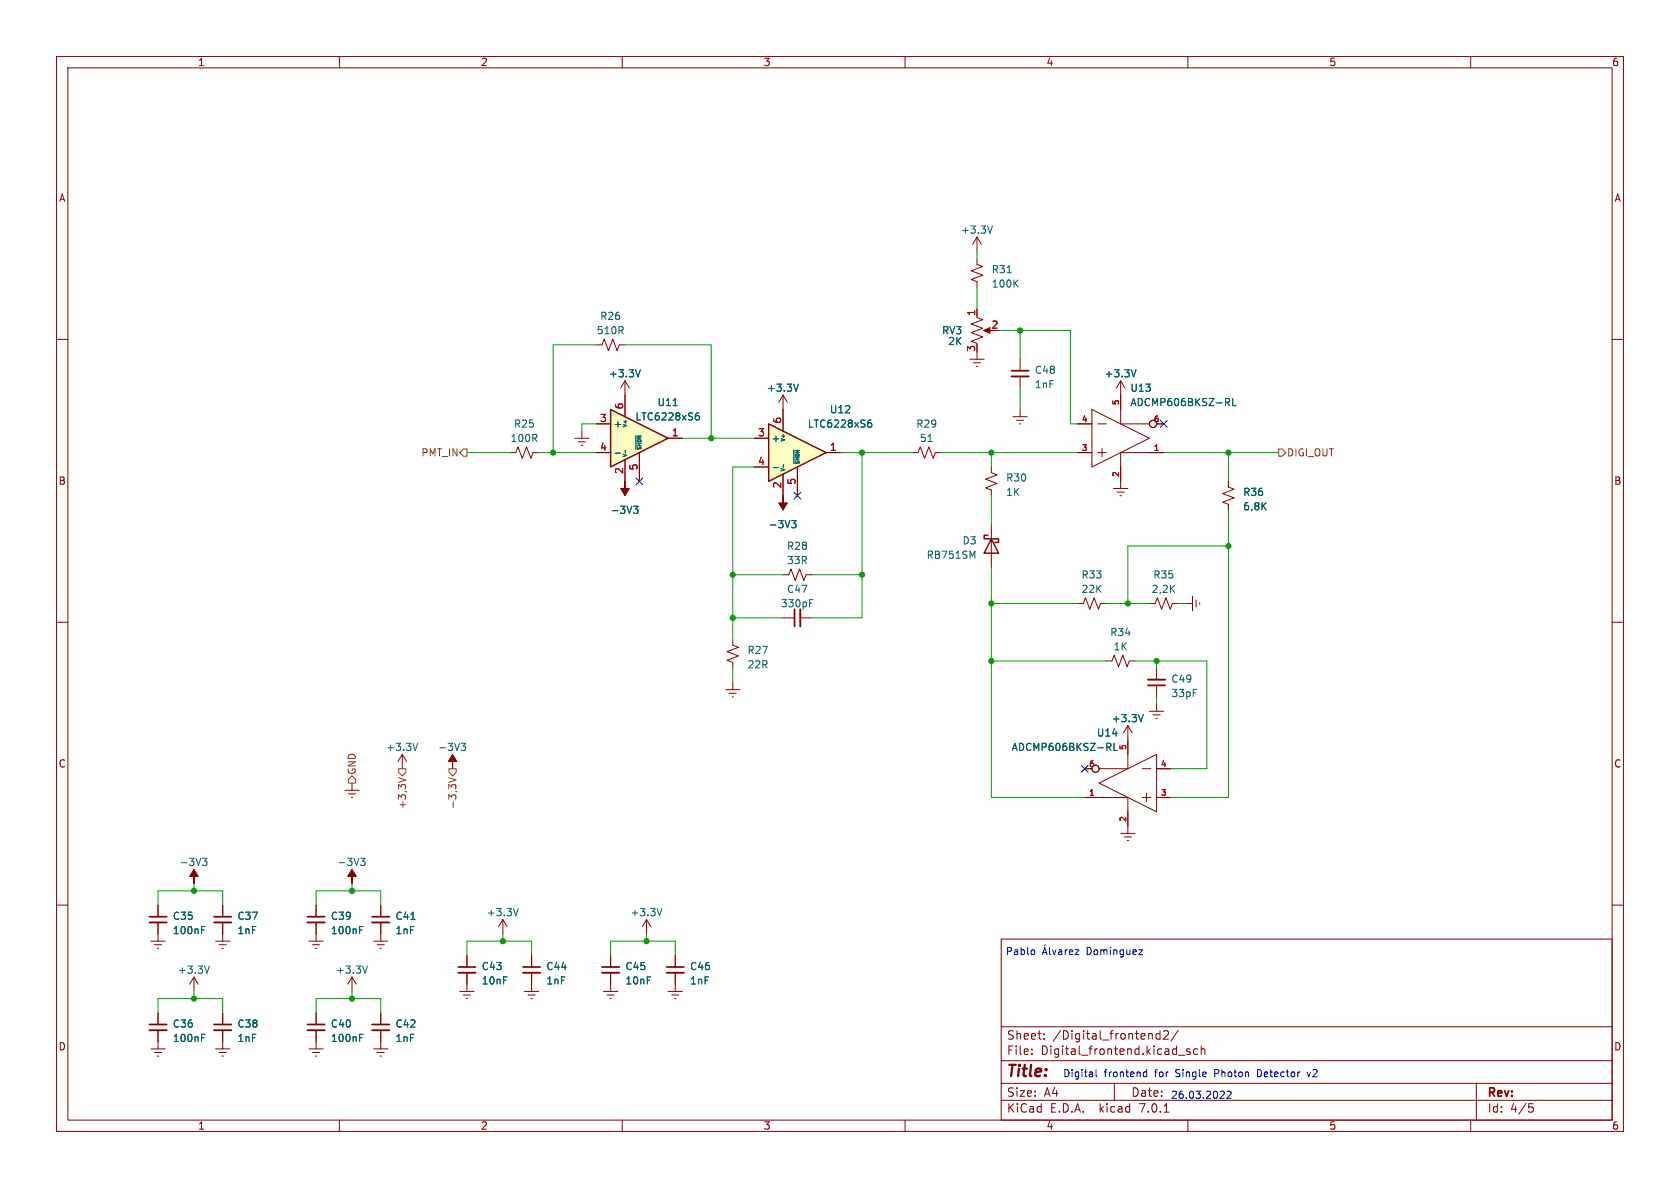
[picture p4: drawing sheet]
<svg xmlns="http://www.w3.org/2000/svg" width="297mm" height="210mm" viewBox="0 0 297 210" stroke-linecap="round" stroke-linejoin="round" font-family="sans-serif">
<g fill="none" stroke="#840000" stroke-width=".18">
<path d="M10 10h277v190h-277zM12 12h273v186h-273zM60 10v2M110 10v2M160 10v2M210 10v2M260 10v2M10 60h2M285 60h2M217.2 85.1v1l1 .4-2 .7 2 .8-2 .8 1 .4v1M10 110h2M204.5 118.1v2"/>
<path d="M285 110h2M128.3 121.9h2.5M128.9 122.6h1.3M129.4 123.2h.3M129.5 120.7v1.2M204.5 121.2v2M10 160h2M198.1 147.3h2.6M198.8 148h1.2M199.3 148.6h.2M199.4 146.1v1.2M285 160h2"/>
<path d="M177 166h108v32h-108zM60 198v2M110 198v2M160 198v2M177 194.5h108M177 191.5h108M177 187.5h108M177 181.5h108M182.4 186.3v.1M182.4 185.5v.1M184.6 183.6v.1M184.6 182.8v.1"/>
<path d="M197 191.5v3M205.1 182.2v1.5M205.1 182.8l-.5-.1-.2 .3v.4l.1 .2h.6M205.7 182.3l.6-.1 .2 .1 .1 .3-1 1.1h1M205.8 196.6h.8M208.3 182.1l-1.3 2M208.4 186.5h1.1M210 198v2M210.4 185.5l-.4-.1-.2 .2 .1 .2 .5 .2v.3h-.6M211.7 185.5l-.4-.1-.3 .3v.4l.1 .2h.6M212.4 185.5l.2-.1 .3 .1 .1 .9M212.4 184.9v1.5"/>
<path d="M260 198v2M261 191.5v6.5M270.3 195.1h.7M270.4 195.7h.4l.3 .3-.2 .5-.5 .1"/>
</g>
<path d="M202.9 120.1h3.1" fill="none" stroke="#840000" stroke-width=".33"/>
<path d="M202.9 121.2h3.1" fill="none" stroke="#840000" stroke-width=".3"/>
<path d="M34.3 153.7l.8 1.2h-.8v1.3v-1.3h-.8z" fill="#840000" stroke="#840000" stroke-width=".18"/>
<path d="M35.8 151.7h.8l-.4 .5 .3 .1v.6l-.2 .1-.4-.1" fill="none" stroke="#006464" stroke-width=".18"/>
<path d="M135.9 74.9l10.1 5.1-10.1 5.1z" fill="#ffffc2"/>
<path d="M135.9 74.9l10.1 5.1-10.1 5.1zM174.6 94.6h-.6v.7h2.5v.6h-.6M175.3 95.3l1.2 2.5h-2.5z" fill="none" stroke="#840000" stroke-width=".25"/>
<g fill="none" stroke="#840000" stroke-width=".18">
<path d="M101.6 77.5h2.5M102.2 78.1h1.3M102.7 78.7h.3M102.9 76.2v1.3M105.4 61h1l.4-1.1 .8 2.1 .7-2.1 .8 2.1 .4-1h1M110.5 67.3l-.8 1.3M110.5 67.3v2.6M110.5 67.3l.8 1.3M133.3 77.5h2.6M138.4 69.9v6.3M138.4 69.9l-.7 1.2M138.4 69.9l.8 1.2"/>
<path d="M179.1 73.7h2.5M179.7 74.3h1.3M180.2 74.9h.3M180.3 63.5v2M180.3 66.5v2.1M180.3 72.4v1.3M190.5 74.9h2.5M193 72.4l10.2 5.1-10.2 5.1zM194.1 74.9h1.5M194.8 79.2v1.6M198.1 67.3v7.6h5.1M198.1 67.3l-.7 1.3"/>
<path d="M198.1 67.3l.8 1.3M204.5 74.9h1.2M133.3 82.6h2.6M138.4 83.8v3.8M141 82.6v5M146 80h2.6M161.3 80h1l.4-1 .7 2 .8-2 .8 2 .4-1h1M175.3 92.7v7.6M190.5 80h2.5M194.1 80h1.5M196.8 86.4h2.6M197.5 87h1.3"/>
<path d="M198 87.6h.2M205.7 80h-7.6v6.4M129.5 113v1l1.1 .4-2.1 .8 2.1 .8-2.1 .7 1 .4v1M190.5 106.7h1l.4-1 .8 2 .7-2 .8 2 .4-1h1M195.6 116.8h1l.4-1 .7 2.1 .8-2.1 .8 2.1 .3-1.1h1.1M203.2 106.7h1l.4-1 .8 2 .7-2 .8 2 .4-1h1M209.5 106.7h1.3M210.8 105.4v2.6M211.5 106v1.3M212.1 106.6v.2M191.8 135.9h1.2M194.3 138.4l10.2-5v10.1z"/>
<path d="M199.4 128.3v7.6h-5.1M199.4 128.3l.8 1.2M199.4 128.3l-.8 1.2M201.9 135.9h1.6M203.2 125.7h2.5M203.8 126.4h1.3M204.3 127h.3M204.5 124.5v1.2M204.5 135.9h2.5M191.8 141h7.6v5.1M201.9 141h1.6M202.7 140.2v1.5"/>
<path d="M204.5 141h2.5M54.6 166.4h2.5M55.2 167h1.3M55.8 167.6h.2M55.9 160v2.1M55.9 163.1v3.3"/>
<circle cx="203.8" cy="74.9" r=".63"/>
<circle cx="193.7" cy="135.9" r=".63"/>
</g>
<g fill="none" stroke="#006464" stroke-width=".18">
<path d="M113.2 65.4l-.4 1.2M140.3 79.5v2.5M140.6 79.6h.7l-.7 .4h.7M141.2 67.9l-.5 1.3M153.5 74.8l.4-.1 .2 .3-.1 .5h-.5M154 74.2l-.4 .2M164.1 78.1h.7M200.8 65.4l-.4 1.2M217 71.1l.4 .6M217.1 70.4l.3 .3-.1 .3-.2 .1M217.9 70.4v1.3h.6M112 89.5h.8l-.4 .5 .3 .1v.5l-.2 .2-.4-.1"/>
<path d="M136.7 82.7h1M138.5 82.1v.5M140.6 81.3h.7M140.6 80.9h.7M140.7 81.6l-.1 .2 .2 .1M140.9 80.3l-.2 .1-.1 .2h.7M171.9 98.3l.4-.9v1.3M196 132.1l.4 .6M196.2 131.4l.2 .2-.1 .3-.1 .2M196.9 131.4v1.3h.6M202.1 126.3l-.4 1.3M63.7 151.7h.8l-.4 .5 .4 .1v.6l-.2 .1-.5-.1"/>
<path d="M63.6 163.8h.6"/>
</g>
<path d="M178.8 66.5h3.1M54.4 163.1h3" fill="none" stroke="#840000" stroke-width=".33"/>
<path d="M178.8 65.5h3.1M54.4 162.1h3" fill="none" stroke="#840000" stroke-width=".3"/>
<g fill="#840000" stroke="#840000" stroke-width=".18">
<path d="M62.2 153.7l.8 1.2h-.8v1.3v-1.3h-.7z"/>
<path d="M110.5 85.1v1.3h.8l-.8 1.2-.8-1.2h.8z"/>
</g>
<path d="M107.9 72.4l10.2 5.1-10.2 5.1z" fill="#ffffc2"/>
<path d="M107.9 72.4l10.2 5.1-10.2 5.1z" fill="none" stroke="#840000" stroke-width=".25"/>
<g fill="none" stroke="#840000" stroke-width=".18">
<path d="M172.7 56.1l1 .4-2 .8 2 .7-2 .8 2 .8-2 .7 1 .4v.3M172.7 45.7v1l1 .4-2 .8 2 .7-2 .8 1 .4v1M172.7 41.9v2.6M172.7 54.6v1.3M172.7 41.9l-.7 1.3M172.7 41.9l.8 1.3M174.2 58.4h1.1M105.4 74.9h2.5M110.5 69.9v3.8M118.1 77.5h2.5M133.3 77.5h2.6M138.4 72.4v3.8"/>
<path d="M171.4 63.5h2.6M172.1 64.1h1.3M172.6 64.8h.2M172.7 62.2v1.3M190.5 74.9h2.5M198.1 69.9v2.5M204.5 74.9h1.2M90.2 80h1l.4-1 .7 2 .8-2 .8 2 .3-1h1M105.4 80h2.5M110.5 81.3v3.8M113 80v5.1M133.3 82.6h2.6"/>
<path d="M138.4 83.8v3.8M141 82.6v5M146 80h2.6M175.3 82.6v1l1 .3-2.1 .8 2.1 .8-2.1 .7 1.1 .4v1M190.5 80h2.5M198.1 82.6v2.5M203.2 80h2.5M217.2 85.1v1M217.2 89.2v1M138.4 101.6h1l.4-1 .8 2 .8-2 .7 2 .4-1h1M138.4 109.2h2.1M141.5 109.2h2"/>
<path d="M61 139.7h2.5M62.2 138.4v1.3M71.1 133.4l-.7 1.2M71.1 133.4v2.5M71.1 133.4l.8 1.2M191.8 135.9h1.2M199.4 130.8v2.6M204.5 135.9h2.5M61.6 140.3h1.3M62.1 141h.3M191.8 141h2.5M199.4 143.5v2.6"/>
<path d="M204.5 141h2.5M26.7 166.4h2.5M27.3 167h1.3M27.8 167.6h.3M27.9 160v2.1M27.9 163.1v3.3M27.9 179.1v2M34.3 172.7l-.8 1.3M34.3 172.7v2.6M34.3 172.7l.8 1.3M38.1 166.4h2.5M38.7 167h1.3"/>
<path d="M39.2 167.6h.3M39.4 160v2.1M39.4 163.1v3.3M39.4 179.1v2M55.9 160v2.1M55.9 163.1v2M55.9 179.1v2M62.2 172.7v2.6M62.2 172.7l-.7 1.3M62.2 172.7l.8 1.3M66 166.4h2.6M66.7 167h1.2"/>
<path d="M67.2 167.6h.2M67.3 160v2.1M67.3 163.1v3.3M67.3 179.1v2M81.3 175.3h2.5M81.9 175.9h1.3M82.4 176.5h.3M82.5 168.9v2M82.5 172v3.3M88.9 162.6l-.8 1.2M88.9 162.6v2.5M88.9 162.6l.8 1.2"/>
<path d="M92.7 175.3h2.5M93.3 175.9h1.3M93.9 176.5h.2M94 168.9v2M94 172v3.3M106.7 175.3h2.5M107.3 175.9h1.3M107.8 176.5h.3M107.9 168.9v2M107.9 172v3.3M114.3 162.6l-.8 1.2M114.3 162.6v2.5"/>
<path d="M114.3 162.6l.8 1.2M118.1 175.3h2.5M118.7 175.9h1.3M119.3 176.5h.2M119.4 168.9v2M119.4 172v3.3M26.7 185.4h2.5M27.3 186.1h1.3M27.8 186.7h.3M27.9 182.1v3.3M38.1 185.4h2.5M38.7 186.1h1.3"/>
<path d="M39.2 186.7h.3M39.4 182.1v3.3M54.6 185.4h2.5M55.2 186.1h1.3M55.8 186.7h.2M55.9 182.1v3.3M66 185.4h2.6M66.7 186.1h1.2M67.2 186.7h.2M67.3 182.1v3.3"/>
<circle cx="203.8" cy="74.9" r=".63"/>
<circle cx="193.7" cy="135.9" r=".63"/>
</g>
<g fill="none" stroke="#006464" stroke-width=".18">
<path d="M175.4 40l-.4 1.2M110.5 79.6v.5M112.4 77v2.4M112.7 78.7h.6M112.7 78.4h.6M112.7 77.1h.6l-.6 .3h.6M112.7 79v.3l.2 .1M113 77.7l-.3 .1v.3h.6M113.2 65.4l-.4 1.2M119 71.7h.7M123 73.5h.4l.2 .2-.1 .5h-.5M123.5 73l-.4 .1"/>
<path d="M140.3 79.5v2.5M140.6 79.6h.7l-.7 .4h.7M141.2 67.9l-.5 1.3M153.5 74.8l.4-.1 .2 .3-.1 .5h-.5M154 74.2l-.4 .2M200.8 65.4l-.4 1.2M217 71.1l.4 .6M217.1 70.4l.3 .3-.1 .3-.2 .1M217.9 70.4v1.3h.6M108.8 80.1h.9M112 89.5h.8l-.4 .5 .3 .1v.5l-.2 .2-.4-.1M136.7 82.7h1"/>
<path d="M138.5 82.1v.5M139.9 92h.8l-.4 .5 .4 .1v.6l-.2 .1-.5-.1M140.6 81.3h.7M140.6 80.9h.7M140.7 81.6l-.1 .2 .2 .1M140.9 80.3l-.2 .1-.1 .2h.7M143.1 106h.6M73.8 131.4l-.4 1.3M81.5 131.4h.8l-.4 .5 .3 .1v.5l-.1 .2-.5-.1M196 132.1l.4 .6M196.2 131.4l.2 .2-.1 .3-.1 .2M196.9 131.4v1.3h.6"/>
<path d="M202.1 126.3l-.4 1.3M35.6 163.8h.6M37 170.8l-.4 1.2M63.6 163.8h.6M65 170.8l-.5 1.2M91.6 160.6l-.4 1.3M117 160.6l-.4 1.3M35.6 182.8h.6M63.6 182.8h.6"/>
</g>
<g fill="#840000" stroke="#840000" stroke-width=".18">
<path d="M138.4 87.6v1.3h.8l-.8 1.3-.7-1.3h.7z"/>
<path d="M173.9 58.4l1.1-.5v1z"/>
<path d="M80 133.4l.8 1.2h-.8v1.3v-1.3h-.8z"/>
</g>
<path d="M141.5 107.7v3M26.4 163.1h3.1M37.8 163.1h3.1M65.8 163.1h3M81 172h3.1M92.5 172h3M106.4 172h3.1M117.9 172h3M26.4 182.1h3.1M37.8 182.1h3.1M54.4 182.1h3M65.8 182.1h3" fill="none" stroke="#840000" stroke-width=".33"/>
<path d="M140.5 107.7v3M26.4 162.1h3.1M37.8 162.1h3.1M65.8 162.1h3M81 170.9h3.1M92.5 170.9h3M106.4 170.9h3.1M117.9 170.9h3M26.4 181.1h3.1M37.8 181.1h3.1M54.4 181.1h3M65.8 181.1h3" fill="none" stroke="#840000" stroke-width=".3"/>
<path d="M226.1 79.4h.6l.6 .6-.6 .6h-.6zM81.3 80l.6-.6h.6v1.2h-.6zM62.2 137.2l.7 .6v.6h-1.3v-.6zM70.4 137.5l1.3 .4-1.3 .4M70.5 135.9h1.3v.6l-.7 .7-.6-.7zM79.3 137.5l1.3 .4-1.3 .4M79.4 135.9h1.2v.6l-.6 .7-.6-.7z" fill="none" stroke="#725600" stroke-width=".18"/>
<g fill="none" stroke="#0000c2" stroke-width=".18">
<path d="M182.9 168v.6M184.3 168.8l.4-1.3 .4 1.3M184.4 168.4h.6M184.8 167l-.2 .2M185.5 167.5v1.1l.2 .2M186.1 167.9l.3 .9 .3-.9M187.2 168h.5v.8M187.7 168.2l-.4 .1-.2 .2 .2 .3 .4-.1M188.3 167.9v.9M188.7 167.9l-.4 .2M189 168.3l.7-.1-.1-.2-.4-.1-.2 .2 .1 .6h.5M190.1 167.9h.6l-.6 .9h.6"/>
<path d="M192.2 167.5a.64 .64 0 0 1 .7 .6 .64 .64 0 0 1-.7 .7zM193.5 168l.1-.1 .4 .1 .1 .5-.2 .2-.3 .1-.1-.2zM194.6 168l.4-.1 .2 .2M194.6 167.9v.9M195.2 168.1l.1-.2 .3 .1 .1 .8M195.2 168.1v.7M196.3 167.9v.9M196.4 167.4l-.2 .2M196.9 168l.2-.1 .3 .1 .1 .8M196.9 167.9v.9M198.6 168l-.4-.1-.2 .2 .1 .6h.5M198.6 167.9v1l-.2 .3-.3-.1"/>
<path d="M199.2 167.9l.1 .8 .3 .1 .2-.2M199.8 167.9v.9M200.3 168.3l.6-.1-.1-.2-.3-.1-.2 .2 .1 .6h.4M201.3 167.9h.7l-.7 .9h.7M193.8 189.1v1.1l.1 .1M202.2 190.2l.2 .1h.3M202.7 189.1v1.2M202.7 189.6l-.3-.1-.2 .1M215.7 194.2h.7M216.4 193v.4M216.9 193l.5-.1 .3 .3-.8 1h.8"/>
</g>
<g fill="none" stroke="#009600" stroke-width=".18">
<path d="M172.7 44.5v1.2M172.7 50.8v3.8M176.5 58.4h12.7v16.5h1.3M180.3 58.4v5.1M105.4 74.9h-2.5v1.3M105.4 61h-7.6v19M110.5 61h15.2v16.5M120.6 77.5h12.7M180.3 68.6v3.8M82.5 80h7.7M95.2 80h10.2M133.3 82.6h-3.8v30.4"/>
<path d="M148.6 80h12.7M152.4 80v29.2h-8.9M166.4 80h24.1M175.3 80v2.6M175.3 87.6v5.1M205.7 80h20.4M217.2 80v5.1M217.2 90.2v50.8h-10.2M217.2 96.5h-17.8v10.2M129.5 118.1v2.6M129.5 101.6h8.9M129.5 109.2h8.9"/>
<path d="M143.5 101.6h8.9M175.3 100.3v40.7h16.5M175.3 106.7h15.2M175.3 116.8h20.3M195.6 106.7h7.6M200.7 116.8h12.7v19.1h-6.4M204.5 116.8v1.3M208.3 106.7h1.2M204.5 123.2v1.3M34.3 156.2v1.3M62.2 156.2v1.3M27.9 179.1v-2.6h11.5v2.6"/>
<path d="M27.9 160v-2.5h11.5v2.5M34.3 175.3v1.2M55.9 179.1v-2.6h11.4v2.6M55.9 160v-2.5h11.4v2.5M62.2 175.3v1.2M82.5 168.9v-2.5h11.5v2.5M88.9 165.1v1.3M107.9 168.9v-2.5h11.5v2.5M114.3 165.1v1.3"/>
</g>
<path d="M205.1 74.3l1.2 1.2M206.3 74.3l-1.2 1.2M112.4 84.5l1.2 1.2M113.6 84.5l-1.2 1.2M140.4 87l1.2 1.2M141.6 87l-1.2 1.2M191.2 135.3l1.2 1.2M192.4 135.3l-1.2 1.2" fill="none" stroke="#000084" stroke-width=".18"/>
<g fill="#009600" stroke="#009600" stroke-width=".18">
<circle cx="217.2" cy="80" r=".46"/>
<circle cx="175.3" cy="106.7" r=".46"/>
<circle cx="175.3" cy="116.8" r=".46"/>
<circle cx="217.2" cy="96.5" r=".46"/>
<circle cx="199.4" cy="106.7" r=".46"/>
<circle cx="204.5" cy="116.8" r=".46"/>
<circle cx="125.7" cy="77.5" r=".46"/>
<circle cx="114.3" cy="166.4" r=".46"/>
<circle cx="97.8" cy="80" r=".46"/>
<circle cx="129.5" cy="109.2" r=".46"/>
<circle cx="180.3" cy="58.4" r=".46"/>
<circle cx="152.4" cy="80" r=".46"/>
<circle cx="175.3" cy="80" r=".46"/>
<circle cx="129.5" cy="101.6" r=".46"/>
<circle cx="152.4" cy="101.6" r=".46"/>
<circle cx="88.9" cy="166.4" r=".46"/>
<circle cx="62.2" cy="176.5" r=".46"/>
<circle cx="34.3" cy="176.5" r=".46"/>
<circle cx="34.3" cy="157.5" r=".46"/>
<circle cx="62.2" cy="157.5" r=".46"/>
</g>
<text font-size="2.8" fill="#840000" x="178" y="190.8">Title:</text>
<g font-size="2.1" fill="#840000">
<text x="178" y="183.9">Sheet:</text>
<text x="186.2" y="183.9">/Digital_frontend2/</text>
<text x="178" y="186.6">File:</text>
<text x="184" y="186.6">Digital_frontend.kicad_sch</text>
<text x="178" y="196.8">KiCad</text>
<text x="178" y="194">Size:</text>
<text x="184.6" y="194">A4</text>
<text x="185.7" y="196.8">E.D.A.</text>
<text x="194.4" y="196.8">kicad</text>
<text x="200" y="194">Date:</text>
<text x="201.5" y="196.8">7.0.1</text>
<text x="263" y="194.2">Rev:</text>
<text x="263" y="196.8">Id:</text>
<text x="267" y="196.8">4/5</text>
</g>
<g font-size="1.8" fill="#840000">
<text x="35" y="11.8">1</text>
<text x="85" y="11.8">2</text>
<text x="135" y="11.8">3</text>
<text x="185" y="11.8">4</text>
<text x="235" y="11.8">5</text>
<text x="285" y="11.8">6</text>
<text x="10.4" y="35.8">A</text>
<text x="285.4" y="35.8">A</text>
<text x="10.3" y="85.8">B</text>
<text x="285.3" y="85.8">B</text>
<text x="10.3" y="135.8">C</text>
<text x="285.3" y="135.8">C</text>
<text x="10.3" y="185.8">D</text>
<text x="285.3" y="185.8">D</text>
<text x="35" y="199.8">1</text>
<text x="85" y="199.8">2</text>
<text x="135" y="199.8">3</text>
<text x="185" y="199.8">4</text>
<text x="235" y="199.8">5</text>
<text x="285" y="199.8">6</text>
</g>
<g font-size="1.8" fill="#006464">
<text x="169.8" y="41.5">+3.3V</text>
<text x="175.3" y="48.5">R31</text>
<text x="175.3" y="51">100K</text>
<text x="105.4" y="59.2">510R</text>
<text x="106" y="56.7">R26</text>
<text x="166.5" y="59.2">RV3</text>
<text x="167.6" y="61.2">2K</text>
<text x="107.6" y="66.9">+3.3V</text>
<text x="116.2" y="71.9">U11</text>
<text x="135.5" y="69.4">+3.3V</text>
<text x="182.9" y="66.2">C48</text>
<text x="182.9" y="68.8">1nF</text>
<text x="195.2" y="66.9">+3.3V</text>
<text x="199.8" y="69.4">U13</text>
<text x="199.8" y="71.9">ADCMP606BKSZ-RL</text>
<text x="90.8" y="75.8">R25</text>
<text x="108.5" y="75.8">+</text>
<text x="112.3" y="74.5">LTC6228xS6</text>
<text x="142.8" y="75.8">LTC6228xS6</text>
<text x="146.7" y="73.2">U12</text>
<text x="161.9" y="75.8">R29</text>
<text x="90.2" y="78.3">100R</text>
<text x="136.4" y="78.3">+</text>
<text x="162.6" y="78.3">51</text>
<text x="177.8" y="85.3">R30</text>
<text x="177.8" y="87.8">1K</text>
<text x="219.7" y="87.8">R36</text>
<text x="107.9" y="91">-3V3</text>
<text x="135.8" y="93.5">-3V3</text>
<text x="219.7" y="90.4">6,8K</text>
<text x="139.1" y="97.3">R28</text>
<text x="139.1" y="99.9">33R</text>
<text x="163.8" y="98.9">RB751SM</text>
<text x="170.1" y="96.4">D3</text>
<text x="138" y="107.5">330pF</text>
<text x="139.1" y="105">C47</text>
<text x="191.1" y="102.4">R33</text>
<text x="191.1" y="105">22K</text>
<text x="203.5" y="105">2,2K</text>
<text x="203.8" y="102.4">R35</text>
<text x="196.2" y="112.6">R34</text>
<text x="132.1" y="115.8">R27</text>
<text x="132.1" y="118.3">22R</text>
<text x="196.8" y="115.1">1K</text>
<text x="207" y="120.8">C49</text>
<text x="207" y="123.4">33pF</text>
<text x="193.9" y="130.4">U14</text>
<text x="196.5" y="127.8">+3.3V</text>
<text x="68.2" y="132.9">+3.3V</text>
<text x="77.4" y="132.9">-3V3</text>
<text x="178.8" y="132.9">ADCMP606BKSZ-RL</text>
<text x="31.7" y="153.2">-3V3</text>
<text x="59.6" y="153.2">-3V3</text>
<text x="30.5" y="162.8">C35</text>
<text x="30.5" y="165.3">100nF</text>
<text x="41.9" y="162.8">C37</text>
<text x="41.9" y="165.3">1nF</text>
<text x="58.4" y="162.8">C39</text>
<text x="58.4" y="165.3">100nF</text>
<text x="69.9" y="162.8">C41</text>
<text x="69.9" y="165.3">1nF</text>
<text x="86" y="162.1">+3.3V</text>
<text x="111.4" y="162.1">+3.3V</text>
<text x="31.4" y="172.3">+3.3V</text>
<text x="59.3" y="172.3">+3.3V</text>
<text x="85.1" y="171.6">C43</text>
<text x="96.5" y="171.6">C44</text>
<text x="110.5" y="171.6">C45</text>
<text x="121.9" y="171.6">C46</text>
<text x="85.1" y="174.2">10nF</text>
<text x="96.5" y="174.2">1nF</text>
<text x="110.5" y="174.2">10nF</text>
<text x="121.9" y="174.2">1nF</text>
<text x="30.5" y="181.8">C36</text>
<text x="30.5" y="184.3">100nF</text>
<text x="41.9" y="181.8">C38</text>
<text x="41.9" y="184.3">1nF</text>
<text x="58.4" y="181.8">C40</text>
<text x="58.4" y="184.3">100nF</text>
<text x="69.9" y="181.8">C42</text>
<text x="69.9" y="184.3">1nF</text>
</g>
<g font-size="1.8" fill="#a90000">
<text x="172.5" y="55.9" transform="rotate(-90 172.5 55.9)">1</text>
<text x="175.2" y="58.2">2</text>
<text x="172.5" y="62.3" transform="rotate(-90 172.5 62.3)">3</text>
<text x="106" y="74.7">3</text>
<text x="110.2" y="72.4" transform="rotate(-90 110.2 72.4)">6</text>
<text x="118.7" y="77.2">1</text>
<text x="134" y="77.2">3</text>
<text x="138.2" y="75" transform="rotate(-90 138.2 75)">6</text>
<text x="106" y="79.8">4</text>
<text x="110.2" y="83.9" transform="rotate(-90 110.2 83.9)">2</text>
<text x="112.8" y="83.2" transform="rotate(-90 112.8 83.2)">5</text>
<text x="134" y="82.3">4</text>
<text x="146.7" y="79.8">1</text>
<text x="138.2" y="86.4" transform="rotate(-90 138.2 86.4)">2</text>
<text x="140.7" y="85.8" transform="rotate(-90 140.7 85.8)">5</text>
</g>
<g font-size="1.8" fill="#725600">
<text x="74.4" y="80.8">PMT_IN</text>
<text x="227.5" y="80.8">DIGI_OUT</text>
<text x="63.1" y="137" transform="rotate(-90 63.1 137)">GND</text>
<text x="71.9" y="143.2" transform="rotate(-90 71.9 143.2)">+3,3V</text>
<text x="80.8" y="143.2" transform="rotate(-90 80.8 143.2)">-3,3V</text>
</g>
<g font-size="1.8" fill="#0000c2">
<text x="177.8" y="168.9">Pablo</text>
<text x="188" y="190.5">Digital</text>
<text x="195.2" y="190.5">frontend</text>
<text x="204.2" y="190.5">for</text>
<text x="208" y="190.5">Single</text>
<text x="215" y="190.5">Photon</text>
<text x="222.6" y="190.5">Detector</text>
<text x="231.7" y="190.5">v2</text>
<text x="207" y="194.3">26.03.2022</text>
</g>
<g font-size="1.4" fill="#a90000">
<text x="197.9" y="71.7" transform="rotate(-90 197.9 71.7)">5</text>
<text x="191.2" y="74.7">4</text>
<text x="203.9" y="74.7">6</text>
<text x="191.2" y="79.8">3</text>
<text x="203.9" y="79.8">1</text>
<text x="197.9" y="84.4" transform="rotate(-90 197.9 84.4)">2</text>
<text x="192.5" y="135.6">6</text>
<text x="199.1" y="132.7" transform="rotate(-90 199.1 132.7)">5</text>
<text x="205.2" y="135.6">4</text>
<text x="192.5" y="140.7">1</text>
<text x="205.2" y="140.7">3</text>
<text x="199.1" y="145.4" transform="rotate(-90 199.1 145.4)">2</text>
</g>
<g font-size=".9" fill="#006464">
<text x="111" y="75.7" transform="rotate(-90 111 75.7)">V+</text>
<text x="111" y="80.8" transform="rotate(-90 111 80.8)">V-</text>
<text x="113.8" y="79.5" transform="rotate(-90 113.8 79.5)">~{SHDN}</text>
<text x="138.9" y="83.3" transform="rotate(-90 138.9 83.3)">V-</text>
<text x="138.9" y="78.2" transform="rotate(-90 138.9 78.2)">V+</text>
<text x="141.8" y="82" transform="rotate(-90 141.8 82)">~{SHDN}</text>
</g>
</svg>
